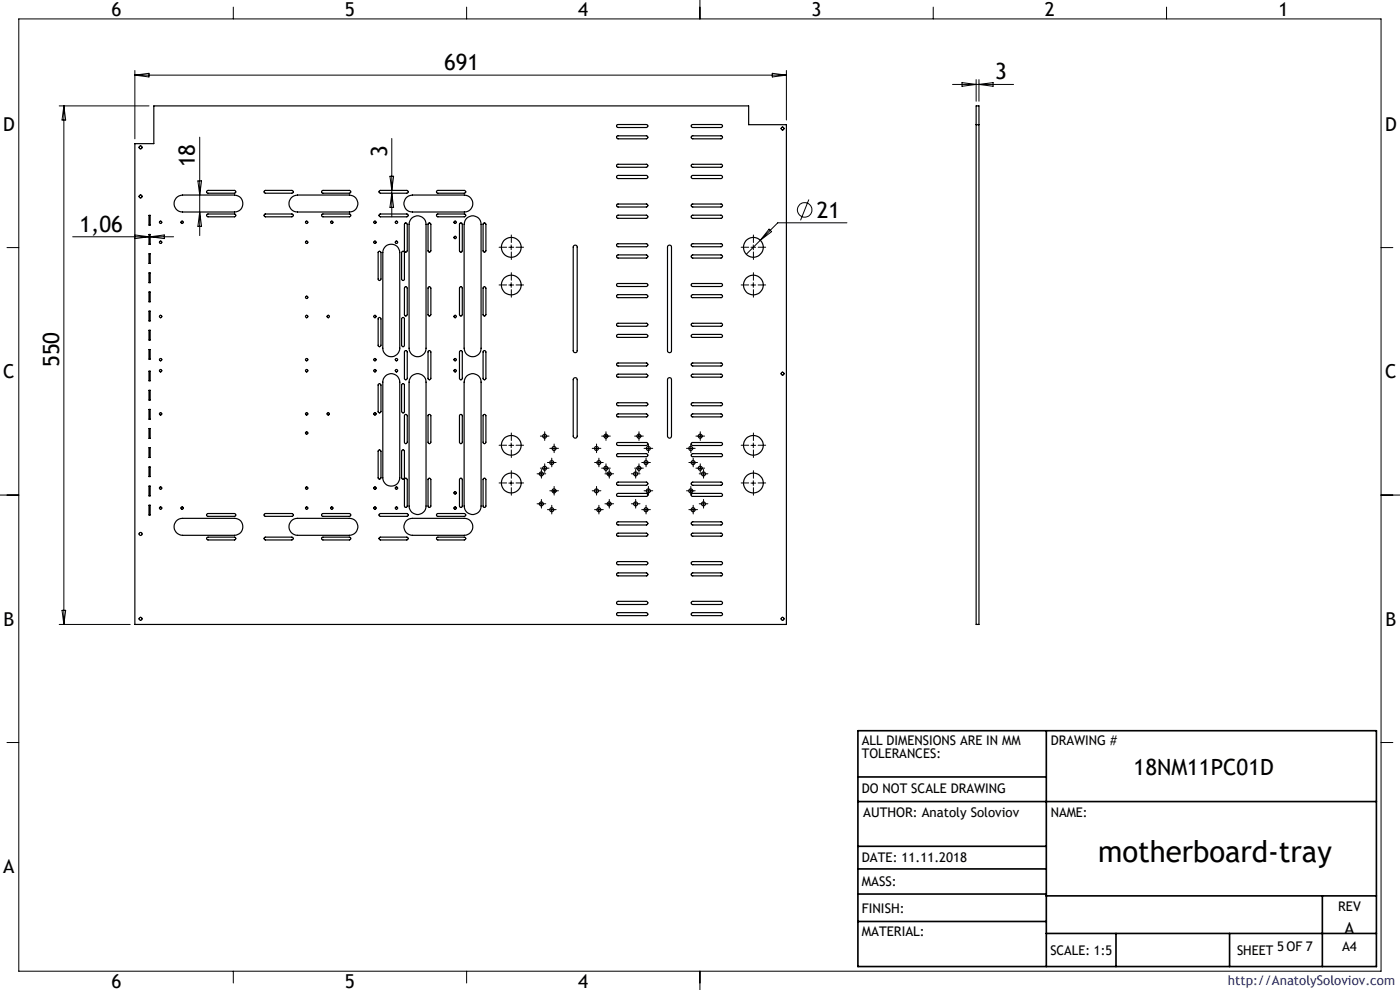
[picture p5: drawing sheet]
<svg xmlns="http://www.w3.org/2000/svg" width="297mm" height="210mm" viewBox="0 0 297 210" stroke-linecap="round" stroke-linejoin="round" font-family="sans-serif">
<g fill="none" stroke="#000" stroke-width=".21">
<path d="M4 4h289v202h-289zM28.6 14.9v14.5M28.6 15.9h138.2M28.6 15.9l3-.4v.8zM49.5 1.5v2.5M99 1.5v2.5M148.5 0v4M163.8 15.5l3 .4-3 .4zM166.8 14.9v10.6M198 1.5v2.5M202.1 17.9h12.9M204.1 17.5l3 .4-3 .4z"/>
<path d="M207.1 16.9v4.6M207.7 16.9v4.6M207.7 17.9l3-.4v.8zM247.5 1.5v2.5M12.6 22.5h19M13.5 22.5v110M13.5 22.5l.4 3h-.7zM42 38.4h.8l-.4 3zM42.4 29.1v20.9M82.7 37.4h.8l-.4 3zM83.1 29.4v16.6M1.5 52.5h2.5"/>
<path d="M15.4 50.2h21.4M28.6 49.8l3 .4-3 .4zM31.9 50.2l3-.4v.8zM42.4 45l.4 3h-.8zM83.1 41l.4 3h-.8zM107.9 52.4h1.1M108.4 52v1M108.4 60v1M159.3 52.4h1M159.8 52v1M159.8 60v1M163.2 48.6l.5 .5-2.4 1.9z"/>
<path d="M171.6 42.3l-1.8 4.4M179.7 47.3h-14.7l-6.7 6.6M293 52.5h2.5M107.9 60.5h1.1M159.3 60.5h1M107.9 94.5h1.1M108.4 94v1M115 92.5h1M115 99.3h1M115.5 92v1M115.5 98.8v1M116.5 98.1h1"/>
<path d="M117.1 95.1h.9M117.1 97.6v1M117.5 94.6v1M126 95.1h1M126.5 98.1h1M126.5 94.6v1M127 97.6v1M128 92.5h1M128 99.3h1M128.6 92v1M128.6 98.8v1M135 92.5h1"/>
<path d="M135 99.3h1M135.5 92v1M135.5 98.8v1M136.5 98.1h1M137.1 95.1h.9M137.1 97.6v1M137.5 94.6v1M146 95.1h1M146.5 94.6v1M146.5 98.1h1M147 97.6v1M148 92.5h1"/>
<path d="M148 99.3h1M148.6 92v1M148.6 98.8v1M159.3 94.5h1M159.8 94v1M0 105h4M107.9 102.5h1.1M108.4 102v1M114.3 100.5h1M114.3 106.9h1M114.8 100v1M114.8 106.4v1"/>
<path d="M116.5 108.1h1M117.1 104.1h.9M117.1 107.6v1M117.5 103.6v1M126 104.1h1M126.5 108.1h1M126.5 103.6v1M127 107.6v1M128.7 100.5h1.1M128.7 106.9h1.1M129.2 100v1M129.2 106.4v1"/>
<path d="M134.3 100.5h1M134.3 106.9h1M134.8 100v1M134.8 106.4v1M136.5 108.1h1M137.1 104.1h.9M137.1 107.6v1M137.5 103.6v1M146 104.1h1M146.5 103.6v1M146.5 108.1h1M147 107.6v1"/>
<path d="M148.7 100.5h1.1M148.7 106.9h1.1M149.2 100v1M149.2 106.4v1M159.3 102.5h1M159.8 102v1M293 105h4M12.6 132.5h15M13.2 129.5h.7l-.4 3zM1.5 157.5h2.5M293 157.5h2.5M49.5 206v2.5"/>
<path d="M99 206v2.5M148.5 206v4"/>
<circle cx="170.7" cy="44.5" r="1.54"/>
</g>
<g fill="none" stroke="#000" stroke-width=".21" stroke-dasharray="15.2 1.3 1.3 1.3">
<path d="M107.5 52.4h-1.6M108.5 51.4v-1.6M108.5 53.4v1.6M108.5 59.4v-1.6M109.5 52.4h1.6M158.8 52.4h-1.6M159.8 51.4v-1.6M159.8 53.4v1.6M159.8 59.4v-1.6M160.8 52.4h1.6M107.5 60.4h-1.6M108.5 61.4v1.6"/>
<path d="M109.5 60.4h1.6M158.8 60.4h-1.6M159.8 61.4v1.6M160.8 60.4h1.6M107.5 94.4h-1.6M108.5 93.4v-1.6M108.5 95.4v1.6M109.5 94.4h1.6M115.1 99.3h-.5M115.1 92.5h-.5M115.6 98.8v-.4M115.6 99.8v.4"/>
<path d="M115.6 92v-.4M115.6 93v.4M116.1 99.3h.4M116.1 92.5h.4M116.6 98.1h-.5M117.1 97.6v-.4M117.1 98.6v.4M117.1 95.1h-.5M117.6 98.1h.4M117.6 94.6v-.4M117.6 95.6v.4M118.1 95.1h.4"/>
<path d="M126.1 95.1h-.5M126.6 98.1h-.5M126.6 94.6v-.4M126.6 95.6v.4M127.1 97.6v-.4M127.1 98.6v.4M127.1 95.1h.4M127.6 98.1h.4M128.1 92.5h-.5M128.1 99.3h-.5M128.6 92v-.4M128.6 93v.4"/>
<path d="M128.6 98.8v-.4M128.6 99.8v.4M129.1 92.5h.4M129.1 99.3h.4M135.1 92.5h-.5M135.1 99.3h-.5M135.6 92v-.4M135.6 93v.4M135.6 98.8v-.4M135.6 99.8v.4M136.1 92.5h.4M136.1 99.3h.4"/>
<path d="M136.6 98.1h-.5M137.1 95.1h-.5M137.1 97.6v-.4M137.1 98.6v.4M137.6 94.6v-.4M137.6 95.6v.4M137.6 98.1h.4M138.1 95.1h.4M146.1 95.1h-.5M146.6 94.6v-.4M146.6 95.6v.4M146.6 98.1h-.5"/>
<path d="M147.1 95.1h.4M147.1 97.6v-.4M147.1 98.6v.4M147.6 98.1h.4M148.1 92.5h-.5M148.1 99.3h-.5M148.6 92v-.4M148.6 93v.4M148.6 98.8v-.4M148.6 99.8v.4M149.1 92.5h.4M149.1 99.3h.4"/>
<path d="M158.8 94.4h-1.6M159.8 93.4v-1.6M159.8 95.4v1.6M160.8 94.4h1.6M107.5 102.4h-1.6M108.5 101.4v-1.6M108.5 103.4v1.6M109.5 102.4h1.6M114.4 106.9h-.5M114.4 100.5h-.5M114.9 106.4v-.5M114.9 107.4v.4"/>
<path d="M114.9 100v-.4M114.9 101v.4M115.4 106.9h.4M115.4 100.5h.4M116.6 108.1h-.5M117.1 107.6v-.4M117.1 108.6v.4M117.1 104.1h-.5M117.6 108.1h.4M117.6 103.6v-.4M117.6 104.6v.4M118.1 104.1h.4"/>
<path d="M126.1 104.1h-.5M126.6 103.6v-.4M126.6 104.6v.4M126.6 108.1h-.5M127.1 104.1h.4M127.1 107.6v-.4M127.1 108.6v.4M127.6 108.1h.4M128.8 100.5h-.5M128.8 106.9h-.5M129.3 100v-.4M129.3 101v.4"/>
<path d="M129.3 106.4v-.5M129.3 107.4v.4M129.8 100.5h.4M129.8 106.9h.4M134.4 106.9h-.5M134.4 100.5h-.5M134.9 106.4v-.5M134.9 107.4v.4M134.9 100v-.4M134.9 101v.4M135.4 106.9h.4M135.4 100.5h.4"/>
<path d="M136.6 108.1h-.5M137.1 107.6v-.4M137.1 108.6v.4M137.1 104.1h-.5M137.6 108.1h.4M137.6 103.6v-.4M137.6 104.6v.4M138.1 104.1h.4M146.1 104.1h-.5M146.6 103.6v-.4M146.6 104.6v.4M146.6 108.1h-.5"/>
<path d="M147.1 104.1h.4M147.1 107.6v-.4M147.1 108.6v.4M147.6 108.1h.4M148.8 100.5h-.5M148.8 106.9h-.5M149.3 100v-.4M149.3 101v.4M149.3 106.4v-.5M149.3 107.4v.4M149.8 100.5h.4M149.8 106.9h.4"/>
<path d="M158.8 102.4h-1.6M159.8 101.4v-1.6M159.8 103.4v1.6M160.8 102.4h1.6"/>
</g>
<g fill="none" stroke="#000" stroke-width=".35">
<path d="M182 155h110v50h-110zM222 155v50M182 170h110M182 164.8h40M182 179.5h40M182 195.5h40M182 189.6h40M182 184.3h40M222 190h70M222 198h70M236.7 198v7M260.8 198v7"/>
<path d="M280.5 190v15"/>
</g>
<g fill="none" stroke="#000" stroke-width=".25">
<path d="M32.6 22.5h126.2v3.9h8v106.1h-138.2v-102h4zM130.9 26.5l6.2-.1a.32 .32 0 0 1 .3 .3 .32 .32 0 0 1-.3 .3h-6l-.3-.2zM130.9 28.9l6.2-.1a.32 .32 0 0 1 .3 .3 .32 .32 0 0 1-.3 .3h-6l-.3-.2zM130.9 34.9l6.2-.1a.32 .32 0 0 1 .3 .4 .32 .32 0 0 1-.3 .3h-6l-.3-.2zM130.9 37.3l6.2-.1a.34 .34 0 0 1 .3 .3 .34 .34 0 0 1-.3 .4h-6l-.3-.2zM146.7 28.9l6.3-.1a.32 .32 0 0 1 .3 .3 .32 .32 0 0 1-.3 .3h-6l-.4-.2zM146.7 26.5l6.3-.1a.32 .32 0 0 1 .3 .3 .32 .32 0 0 1-.3 .3h-6l-.4-.2zM146.7 34.9l6.3-.1a.32 .32 0 0 1 .3 .4 .32 .32 0 0 1-.3 .3h-6l-.4-.2zM146.7 37.3l6.3-.1a.34 .34 0 0 1 .3 .3 .34 .34 0 0 1-.3 .4h-6l-.4-.2zM207.1 22.5h.6v110h-.6zM207.1 26.4h.6M31.6 45.7h.3v2.1h-.3z"/>
<path d="M31.6 49.7h.3v2.1h-.3zM31.6 53.8h.3v2.1h-.3zM31.6 57.9h.3v2.1h-.3zM37.4 42l.6-.5 .7-.1h11a1.8 1.8 0 0 1 1.8 1.8 1.8 1.8 0 0 1-1.8 1.8h-11a1.8 1.8 0 0 1-1.6-1.1 1.8 1.8 0 0 1 .3-1.9zM43.9 40.6l.2-.2h5.6a.3 .3 0 0 1 .3 .3 .3 .3 0 0 1-.3 .3h-5.6l-.2-.2zM43.9 45.5l5.8-.1a.3 .3 0 0 1 .3 .3 .3 .3 0 0 1-.3 .3h-5.6l-.2-.2zM56.1 40.5l5.8-.1a.3 .3 0 0 1 .3 .3 .3 .3 0 0 1-.3 .3h-5.6l-.2-.1zM56.1 45.5l5.8-.1a.3 .3 0 0 1 .3 .3 .3 .3 0 0 1-.3 .3h-5.6l-.2-.2zM61.8 42l.6-.5 .7-.1h11a1.8 1.8 0 0 1 1.8 1.8 1.8 1.8 0 0 1-1.8 1.8h-11a1.8 1.8 0 0 1-1.6-1.1 1.8 1.8 0 0 1 .3-1.9zM68.3 45.5l5.8-.1a.3 .3 0 0 1 .3 .3 .3 .3 0 0 1-.3 .3h-5.6l-.3-.2zM68.3 40.5l5.8-.1a.3 .3 0 0 1 .3 .3 .3 .3 0 0 1-.3 .3h-5.6l-.3-.2zM80.3 53.4h.4l.1 .2v5.6a.3 .3 0 0 1-.3 .3 .3 .3 0 0 1-.3-.3z"/>
<path d="M80.5 40.5l5.8-.1a.3 .3 0 0 1 .3 .3 .3 .3 0 0 1-.3 .3h-5.6l-.3-.2zM80.5 45.5l5.8-.1a.3 .3 0 0 1 .3 .3 .3 .3 0 0 1-.3 .3h-5.6l-.3-.2zM81.8 52.2a1.81 1.81 0 0 1 1.9-.3 1.81 1.81 0 0 1 1.1 1.7v20.3a1.8 1.8 0 0 1-1.8 1.8 1.8 1.8 0 0 1-1.8-1.8v-20.3a1.77 1.77 0 0 1 .6-1.4zM85.3 53.4l.2-.1 .3 .2v5.7a.3 .3 0 0 1-.3 .3 .3 .3 0 0 1-.3-.3zM85.9 47.4l.3-.1 .2 .3v5.6a.3 .3 0 0 1-.3 .3 .3 .3 0 0 1-.3-.3zM86.1 42l.6-.5 .8-.1h11a1.8 1.8 0 0 1 1.8 1.8 1.8 1.8 0 0 1-1.8 1.8h-11a1.8 1.8 0 0 1-1.7-1.1 1.8 1.8 0 0 1 .3-1.9zM87.4 46.2a1.81 1.81 0 0 1 1.9-.2 1.81 1.81 0 0 1 1.1 1.6v26.3a1.8 1.8 0 0 1-1.8 1.8 1.8 1.8 0 0 1-1.8-1.8v-26.3l.2-.8zM90.9 47.4l.3-.1 .2 .3v5.6a.3 .3 0 0 1-.3 .3 .3 .3 0 0 1-.3-.3zM92.7 40.5l5.8-.1a.3 .3 0 0 1 .3 .3 .3 .3 0 0 1-.3 .3h-5.6l-.3-.2zM92.7 45.5l5.8-.1a.3 .3 0 0 1 .3 .3 .3 .3 0 0 1-.3 .3h-5.6l-.3-.2zM97.6 47.4l.3-.1 .2 .3v5.6a.3 .3 0 0 1-.3 .3 .3 .3 0 0 1-.3-.3zM99.1 46.2a1.81 1.81 0 0 1 1.9-.2 1.81 1.81 0 0 1 1.1 1.6v26.3a1.8 1.8 0 0 1-1.8 1.8 1.8 1.8 0 0 1-1.8-1.8v-26.3l.1-.8z"/>
<path d="M102.6 47.4l.3-.1 .2 .3v5.6a.3 .3 0 0 1-.3 .3 .3 .3 0 0 1-.3-.3zM121.7 52.1l.5-.1 .2 .4v22a.42 .42 0 0 1-.4 .4 .42 .42 0 0 1-.4-.4v-22zM130.9 43.3h6.2a.32 .32 0 0 1 .3 .3 .32 .32 0 0 1-.3 .3h-6l-.3-.2zM130.9 45.7l6.2-.1a.34 .34 0 0 1 .3 .4 .34 .34 0 0 1-.3 .3h-6l-.3-.2zM130.9 51.8l6.2-.1a.32 .32 0 0 1 .3 .3 .32 .32 0 0 1-.3 .3h-6l-.3-.2zM130.9 54.2l6.2-.1a.34 .34 0 0 1 .3 .3 .34 .34 0 0 1-.3 .3h-6l-.3-.2zM141.7 52.1l.5-.1 .3 .4v22a.42 .42 0 0 1-.5 .4 .42 .42 0 0 1-.4-.4v-22zM146.7 43.3h6.3a.32 .32 0 0 1 .3 .3 .32 .32 0 0 1-.3 .3h-6l-.4-.2zM146.7 45.7l6.3-.1a.34 .34 0 0 1 .3 .4 .34 .34 0 0 1-.3 .3h-6l-.4-.2zM146.7 54.2l6.3-.1a.34 .34 0 0 1 .3 .3 .34 .34 0 0 1-.3 .3h-6l-.4-.2zM146.7 51.8l6.3-.1a.32 .32 0 0 1 .3 .3 .32 .32 0 0 1-.3 .3h-6l-.4-.2zM31.6 61.9h.3v2.1h-.3z"/>
<path d="M31.6 66h.3v2.1h-.3zM31.6 70.1h.3v2h-.3zM31.6 74.1h.3v2.1h-.3zM31.6 78.7h.3v2.1h-.3zM80.2 67.5l.3-.2 .3 .4v5.5a.3 .3 0 0 1-.3 .3 .3 .3 0 0 1-.3-.3zM81.8 79.7a1.81 1.81 0 0 1 1.9-.3 1.81 1.81 0 0 1 1.1 1.7v20.2a1.8 1.8 0 0 1-1.8 1.8 1.8 1.8 0 0 1-1.8-1.8v-20.2a1.64 1.64 0 0 1 .6-1.4zM85.2 67.5l.3-.2 .3 .2v5.7a.3 .3 0 0 1-.3 .3 .3 .3 0 0 1-.3-.3zM85.9 60.9l.3-.1 .2 .3v5.6a.3 .3 0 0 1-.3 .3 .3 .3 0 0 1-.3-.3zM85.9 74.5l.3-.1 .2 .3v5.5a.3 .3 0 0 1-.3 .4 .3 .3 0 0 1-.3-.4zM87.4 79.7a1.81 1.81 0 0 1 1.9-.3 1.81 1.81 0 0 1 1.1 1.7v26.2a1.8 1.8 0 0 1-1.8 1.9 1.8 1.8 0 0 1-1.8-1.9v-26.2l.2-.8zM90.9 60.9l.3-.1 .2 .3v5.6a.3 .3 0 0 1-.3 .3 .3 .3 0 0 1-.3-.3zM90.9 74.5l.3-.1 .2 .3v5.5a.3 .3 0 0 1-.3 .4 .3 .3 0 0 1-.3-.4z"/>
<path d="M97.6 60.9l.3-.1 .2 .3v5.6a.3 .3 0 0 1-.3 .3 .3 .3 0 0 1-.3-.3zM97.6 74.5l.3-.1 .2 .3v5.5a.3 .3 0 0 1-.3 .4 .3 .3 0 0 1-.3-.4zM99.1 79.7a1.81 1.81 0 0 1 1.9-.3 1.81 1.81 0 0 1 1.1 1.7v26.2a1.8 1.8 0 0 1-1.8 1.9 1.8 1.8 0 0 1-1.8-1.9v-26.2l.1-.8zM102.6 60.9l.3-.1 .2 .3v5.6a.3 .3 0 0 1-.3 .3 .3 .3 0 0 1-.3-.3zM102.6 74.5l.3-.1 .2 .3v5.5a.3 .3 0 0 1-.3 .4 .3 .3 0 0 1-.3-.4zM130.9 60.2l6.2-.1a.32 .32 0 0 1 .3 .4 .32 .32 0 0 1-.3 .3h-6l-.3-.2zM130.9 62.6l6.2-.1a.32 .32 0 0 1 .3 .3 .32 .32 0 0 1-.3 .3h-6.1l-.2-.1zM130.9 68.6h6.2a.32 .32 0 0 1 .3 .3 .32 .32 0 0 1-.3 .3h-6l-.3-.2zM130.9 71l6.2-.1a.32 .32 0 0 1 .3 .4 .32 .32 0 0 1-.3 .3h-6.1l-.2-.2zM130.9 77.1l6.2-.1a.32 .32 0 0 1 .3 .3 .32 .32 0 0 1-.3 .3h-6l-.3-.2zM130.9 79.5l6.2-.1a.32 .32 0 0 1 .3 .3 .32 .32 0 0 1-.3 .3h-6.1l-.2-.2zM146.7 60.2l6.3-.1a.32 .32 0 0 1 .3 .4 .32 .32 0 0 1-.3 .3h-6l-.4-.2z"/>
<path d="M146.7 62.6l6.3-.1a.32 .32 0 0 1 .3 .3 .32 .32 0 0 1-.3 .3h-6.2l-.2-.1zM146.7 68.6h6.3a.32 .32 0 0 1 .3 .3 .32 .32 0 0 1-.3 .3h-6l-.4-.2zM146.7 71l6.3-.1a.32 .32 0 0 1 .3 .4 .32 .32 0 0 1-.3 .3h-6.2l-.2-.2zM146.7 79.5l6.3-.1a.32 .32 0 0 1 .3 .3 .32 .32 0 0 1-.3 .3h-6.2l-.2-.2zM146.7 77.1l6.3-.1a.32 .32 0 0 1 .3 .3 .32 .32 0 0 1-.3 .3h-6l-.4-.2zM31.6 82.8h.3v2.1h-.3zM31.6 86.8h.3v2.1h-.3zM31.6 90.9h.3v2.1h-.3zM31.6 95h.3v2h-.3zM31.6 99.1h.3v2h-.3zM80.2 81.6l.3-.2 .3 .3v5.6a.3 .3 0 0 1-.3 .3 .3 .3 0 0 1-.3-.3zM80.3 95.5h.3l.2 .2v5.6a.3 .3 0 0 1-.3 .3 .3 .3 0 0 1-.3-.3z"/>
<path d="M85.4 81.4l.4 .2v5.7a.3 .3 0 0 1-.3 .3 .3 .3 0 0 1-.3-.3v-5.6zM85.4 95.5l.4 .1v5.7a.3 .3 0 0 1-.3 .3 .3 .3 0 0 1-.3-.3v-5.6zM85.9 88l.3-.1 .2 .3v5.6a.3 .3 0 0 1-.3 .3 .3 .3 0 0 1-.3-.3zM90.9 88h.4l.1 .2v5.6a.3 .3 0 0 1-.3 .3 .3 .3 0 0 1-.3-.3zM97.6 88h.4l.1 .2v5.6a.3 .3 0 0 1-.3 .3 .3 .3 0 0 1-.3-.3zM102.6 88l.3-.1 .2 .3v5.6a.3 .3 0 0 1-.3 .3 .3 .3 0 0 1-.3-.3zM121.7 80.2l.5-.1 .2 .4v12a.42 .42 0 0 1-.4 .4 .42 .42 0 0 1-.4-.4v-12zM130.9 85.5l6.2-.1a.32 .32 0 0 1 .3 .4 .32 .32 0 0 1-.3 .3h-6l-.3-.2zM130.9 87.9l6.2-.1a.32 .32 0 0 1 .3 .3 .32 .32 0 0 1-.3 .3h-6.1l-.2-.1zM130.9 93.9h6.2a.32 .32 0 0 1 .3 .3 .32 .32 0 0 1-.3 .3h-6l-.3-.2zM130.9 96.3l6.2-.1a.32 .32 0 0 1 .3 .3 .32 .32 0 0 1-.3 .4h-6.1l-.2-.2zM141.7 80.2l.5-.1 .3 .4v12a.42 .42 0 0 1-.5 .4 .42 .42 0 0 1-.4-.4v-12z"/>
<path d="M146.7 87.9l6.3-.1a.32 .32 0 0 1 .3 .3 .32 .32 0 0 1-.3 .3h-6.2l-.2-.1zM146.7 85.5l6.3-.1a.32 .32 0 0 1 .3 .4 .32 .32 0 0 1-.3 .3h-6l-.4-.2zM146.7 93.9h6.3a.32 .32 0 0 1 .3 .3 .32 .32 0 0 1-.3 .3h-6l-.4-.2zM146.7 96.3l6.3-.1a.32 .32 0 0 1 .3 .3 .32 .32 0 0 1-.3 .4h-6.2l-.2-.2zM31.6 103.1h.3v2.1h-.3zM31.6 107.2h.3v2h-.3zM37.4 110.5l.6-.4 .7-.1h11a1.8 1.8 0 0 1 1.8 1.8 1.8 1.8 0 0 1-1.8 1.8h-11a1.83 1.83 0 0 1-1.6-1.1 1.83 1.83 0 0 1 .3-2zM43.9 109l5.8-.1a.3 .3 0 0 1 .3 .3 .3 .3 0 0 1-.3 .3h-5.7l-.2-.3zM43.9 114l5.8-.1a.3 .3 0 0 1 .3 .3 .3 .3 0 0 1-.3 .3h-5.6l-.2-.1zM56.1 114l5.8-.1a.3 .3 0 0 1 .3 .3 .3 .3 0 0 1-.3 .3h-5.6l-.2-.1zM56.1 109l5.8-.1a.3 .3 0 0 1 .3 .3 .3 .3 0 0 1-.3 .3h-5.7l-.2-.3zM61.8 110.5l.6-.4 .7-.1h11a1.8 1.8 0 0 1 1.8 1.8 1.8 1.8 0 0 1-1.8 1.8h-11a1.83 1.83 0 0 1-1.6-1.1 1.83 1.83 0 0 1 .3-2z"/>
<path d="M68.3 114l5.8-.1a.3 .3 0 0 1 .3 .3 .3 .3 0 0 1-.3 .3h-5.6l-.3-.1zM68.3 109l5.8-.1a.3 .3 0 0 1 .3 .3 .3 .3 0 0 1-.3 .3h-5.7l-.2-.1zM80.5 114l5.8-.1a.3 .3 0 0 1 .3 .3 .3 .3 0 0 1-.3 .3h-5.6l-.3-.1zM80.5 109l5.8-.1a.3 .3 0 0 1 .3 .3 .3 .3 0 0 1-.3 .3h-5.7l-.2-.3zM85.9 101.5h.3l.2 .2v5.6a.3 .3 0 0 1-.3 .3 .3 .3 0 0 1-.3-.3zM86.1 110.5l.6-.4 .8-.1h11a1.8 1.8 0 0 1 1.8 1.8 1.8 1.8 0 0 1-1.8 1.8h-11a1.83 1.83 0 0 1-1.7-1.1 1.83 1.83 0 0 1 .3-2zM90.9 101.5h.3l.2 .2v5.6a.3 .3 0 0 1-.3 .3 .3 .3 0 0 1-.3-.3zM92.7 109l5.8-.1a.3 .3 0 0 1 .3 .3 .3 .3 0 0 1-.3 .3h-5.7l-.2-.1zM92.7 114l5.8-.1a.3 .3 0 0 1 .3 .3 .3 .3 0 0 1-.3 .3h-5.6l-.3-.1zM97.6 101.5h.3l.2 .2v5.6a.3 .3 0 0 1-.3 .3 .3 .3 0 0 1-.3-.3v-5.6zM102.6 101.5h.3l.2 .2v5.6a.3 .3 0 0 1-.3 .3 .3 .3 0 0 1-.3-.3zM130.9 119.2l6.2-.1a.34 .34 0 0 1 .3 .4 .34 .34 0 0 1-.3 .3h-6l-.3-.2z"/>
<path d="M130.9 113.2l6.2-.1a.32 .32 0 0 1 .3 .3 .32 .32 0 0 1-.3 .3h-6.1l-.2-.1zM130.9 110.8l6.2-.1a.34 .34 0 0 1 .3 .3 .34 .34 0 0 1-.3 .4h-6l-.3-.2zM130.9 102.4l6.2-.1a.34 .34 0 0 1 .3 .3 .34 .34 0 0 1-.3 .3h-6l-.3-.2zM130.9 104.8l6.2-.1a.32 .32 0 0 1 .3 .3 .32 .32 0 0 1-.3 .3h-6.1l-.2-.2zM146.7 102.4l6.3-.1a.34 .34 0 0 1 .3 .3 .34 .34 0 0 1-.3 .3h-6l-.4-.2zM146.7 104.8l6.3-.1a.32 .32 0 0 1 .3 .3 .32 .32 0 0 1-.3 .3h-6.2l-.2-.2zM146.7 110.8l6.3-.1a.34 .34 0 0 1 .3 .3 .34 .34 0 0 1-.3 .4h-6l-.4-.2zM146.7 113.2l6.3-.1a.32 .32 0 0 1 .3 .3 .32 .32 0 0 1-.3 .3h-6.2l-.2-.1zM146.7 119.2l6.3-.1a.34 .34 0 0 1 .3 .4 .34 .34 0 0 1-.3 .3h-6l-.4-.2zM130.9 130.1l6.2-.1a.32 .32 0 0 1 .3 .3 .32 .32 0 0 1-.3 .3h-6l-.3-.2zM130.9 127.7l6.2-.1a.34 .34 0 0 1 .3 .3 .34 .34 0 0 1-.3 .3h-6l-.3-.2zM130.9 121.6l6.2-.1a.32 .32 0 0 1 .3 .3 .32 .32 0 0 1-.3 .4h-6.1l-.2-.2z"/>
<path d="M146.7 121.6l6.3-.1a.32 .32 0 0 1 .3 .3 .32 .32 0 0 1-.3 .4h-6.2l-.2-.2zM146.7 127.7l6.3-.1a.34 .34 0 0 1 .3 .3 .34 .34 0 0 1-.3 .3h-6l-.4-.2zM146.7 130.1l6.3-.1a.32 .32 0 0 1 .3 .3 .32 .32 0 0 1-.3 .3h-6l-.4-.2z"/>
<circle cx="29.8" cy="31.3" r=".32"/>
<circle cx="166" cy="27.3" r=".32"/>
<circle cx="29.8" cy="41.7" r=".32"/>
<circle cx="34.1" cy="47.2" r=".25"/>
<circle cx="34.1" cy="51.4" r=".25"/>
<circle cx="38.6" cy="47.2" r=".25"/>
<circle cx="65" cy="47.2" r=".25"/>
<circle cx="65" cy="51.4" r=".25"/>
<circle cx="70.4" cy="47.2" r=".25"/>
<circle cx="79.5" cy="47.2" r=".25"/>
<circle cx="79.5" cy="51.4" r=".25"/>
<circle cx="84.1" cy="47.2" r=".25"/>
<circle cx="84.1" cy="51.4" r=".25"/>
<circle cx="96.5" cy="47.2" r=".25"/>
<circle cx="96.6" cy="50.4" r=".25"/>
<circle cx="108.5" cy="52.5" r="2.11"/>
<circle cx="159.8" cy="52.5" r="2.11"/>
<circle cx="34.1" cy="76.3" r=".25"/>
<circle cx="34.1" cy="67.1" r=".25"/>
<circle cx="34.1" cy="78.6" r=".25"/>
<circle cx="65" cy="76.3" r=".25"/>
<circle cx="65" cy="67.1" r=".25"/>
<circle cx="65" cy="63.1" r=".25"/>
<circle cx="65.1" cy="78.6" r=".25"/>
<circle cx="69.6" cy="67.1" r=".25"/>
<circle cx="79.5" cy="76.3" r=".25"/>
<circle cx="79.5" cy="67.1" r=".25"/>
<circle cx="79.6" cy="78.6" r=".25"/>
<circle cx="84.1" cy="76.3" r=".25"/>
<circle cx="84.1" cy="78.6" r=".25"/>
<circle cx="96.6" cy="76.3" r=".25"/>
<circle cx="96.6" cy="67.1" r=".25"/>
<circle cx="96.6" cy="78.6" r=".25"/>
<circle cx="108.5" cy="60.5" r="2.11"/>
<circle cx="159.8" cy="60.5" r="2.11"/>
<circle cx="166" cy="79.3" r=".32"/>
<circle cx="34.1" cy="87.8" r=".25"/>
<circle cx="65" cy="87.8" r=".25"/>
<circle cx="65" cy="91.9" r=".25"/>
<circle cx="69.6" cy="87.8" r=".25"/>
<circle cx="79.5" cy="87.8" r=".25"/>
<circle cx="108.5" cy="94.5" r="2.1"/>
<circle cx="115.5" cy="99.3" r=".41"/>
<circle cx="115.5" cy="92.5" r=".41"/>
<circle cx="117.1" cy="98.1" r=".42"/>
<circle cx="117.5" cy="95.1" r=".42"/>
<circle cx="126.5" cy="95.1" r=".42"/>
<circle cx="127" cy="98.1" r=".41"/>
<circle cx="128.5" cy="99.3" r=".41"/>
<circle cx="128.5" cy="92.5" r=".41"/>
<circle cx="135.5" cy="99.3" r=".42"/>
<circle cx="135.5" cy="92.5" r=".42"/>
<circle cx="137" cy="98.1" r=".41"/>
<circle cx="137.5" cy="95.1" r=".42"/>
<circle cx="146.5" cy="95.1" r=".42"/>
<circle cx="147" cy="98.1" r=".42"/>
<circle cx="148.5" cy="99.3" r=".41"/>
<circle cx="148.5" cy="92.5" r=".41"/>
<circle cx="159.8" cy="94.5" r="2.1"/>
<circle cx="29.8" cy="113.3" r=".33"/>
<circle cx="34.1" cy="107.8" r=".25"/>
<circle cx="34.1" cy="103.5" r=".25"/>
<circle cx="38.6" cy="107.8" r=".25"/>
<circle cx="65" cy="107.8" r=".25"/>
<circle cx="65.1" cy="103.5" r=".25"/>
<circle cx="70.4" cy="107.8" r=".25"/>
<circle cx="79.5" cy="107.8" r=".25"/>
<circle cx="79.6" cy="103.5" r=".25"/>
<circle cx="84.1" cy="107.8" r=".25"/>
<circle cx="84.1" cy="103.5" r=".25"/>
<circle cx="96.5" cy="104.6" r=".25"/>
<circle cx="96.6" cy="107.8" r=".25"/>
<circle cx="108.5" cy="102.5" r="2.11"/>
<circle cx="114.8" cy="100.5" r=".41"/>
<circle cx="114.8" cy="106.9" r=".41"/>
<circle cx="117" cy="108.1" r=".43"/>
<circle cx="117.5" cy="104.1" r=".42"/>
<circle cx="126.5" cy="104.1" r=".42"/>
<circle cx="127" cy="108.1" r=".42"/>
<circle cx="129.2" cy="100.5" r=".41"/>
<circle cx="129.2" cy="106.9" r=".41"/>
<circle cx="134.8" cy="100.5" r=".41"/>
<circle cx="134.8" cy="106.9" r=".41"/>
<circle cx="137" cy="108.1" r=".42"/>
<circle cx="137.5" cy="104.1" r=".42"/>
<circle cx="146.5" cy="104.1" r=".42"/>
<circle cx="147" cy="108.1" r=".42"/>
<circle cx="149.2" cy="100.5" r=".41"/>
<circle cx="149.2" cy="106.9" r=".41"/>
<circle cx="159.8" cy="102.5" r="2.11"/>
<circle cx="29.8" cy="131.3" r=".32"/>
<circle cx="166" cy="131.3" r=".32"/>
</g>
<text font-size="6.3" x="232.9" y="182.9">motherboard-tray</text>
<g font-size="4.7">
<text x="94.2" y="14.9">691</text>
<text x="211.1" y="16.9">3</text>
<text x="41.3" y="35.5" transform="rotate(-90 41.3 35.5)">18</text>
<text x="82.1" y="33.3" transform="rotate(-90 82.1 33.3)">3</text>
<text x="173.3" y="46.1">21</text>
<text x="16.9" y="49.2">1,06</text>
<text x="12.5" y="77.9" transform="rotate(-90 12.5 77.9)">550</text>
<text x="240.5" y="164.3">18NM11PC01D</text>
</g>
<g font-size="4.1">
<text x="23.7" y="3.4">6</text>
<text x="73.2" y="3.4">5</text>
<text x="122.7" y="3.4">4</text>
<text x="172.2" y="3.4">3</text>
<text x="221.7" y="3.4">2</text>
<text x="271.2" y="3.4">1</text>
<text x=".7" y="27.8">D</text>
<text x="293.8" y="27.8">D</text>
<text x=".7" y="80.3">C</text>
<text x="293.9" y="80.3">C</text>
<text x=".7" y="132.8">B</text>
<text x="293.9" y="132.8">B</text>
<text x=".7" y="185.3">A</text>
<text x="23.7" y="209.6">6</text>
<text x="73.2" y="209.6">5</text>
<text x="122.7" y="209.6">4</text>
</g>
<text font-size="3.5" x="285.2" y="198.1">A</text>
<g font-size="2.8">
<text x="182.8" y="158">ALL DIMENSIONS ARE IN MM</text>
<text x="182.8" y="160.8">TOLERANCES:</text>
<text x="222.9" y="157.9">DRAWING #</text>
<text x="182.8" y="168.2">DO NOT SCALE DRAWING</text>
<text x="183.1" y="173.4">AUTHOR: Anatoly Soloviov</text>
<text x="222.9" y="173.4">NAME:</text>
<text x="182.8" y="182.9">DATE: 11.11.2018</text>
<text x="182.8" y="188">MASS:</text>
<text x="182.8" y="193.6">FINISH:</text>
<text x="283.9" y="193.3">REV</text>
<text x="182.8" y="198.6">MATERIAL:</text>
<text x="222.8" y="202.7">SCALE: 1:5</text>
<text x="262.4" y="202.7">SHEET</text>
<text x="270.9" y="201.7">5 OF 7</text>
<text x="284.7" y="201.7">A4</text>
</g>
<text font-size="2.8" fill="#00f" x="260.5" y="209">http://AnatolySoloviov.com</text>
</svg>
